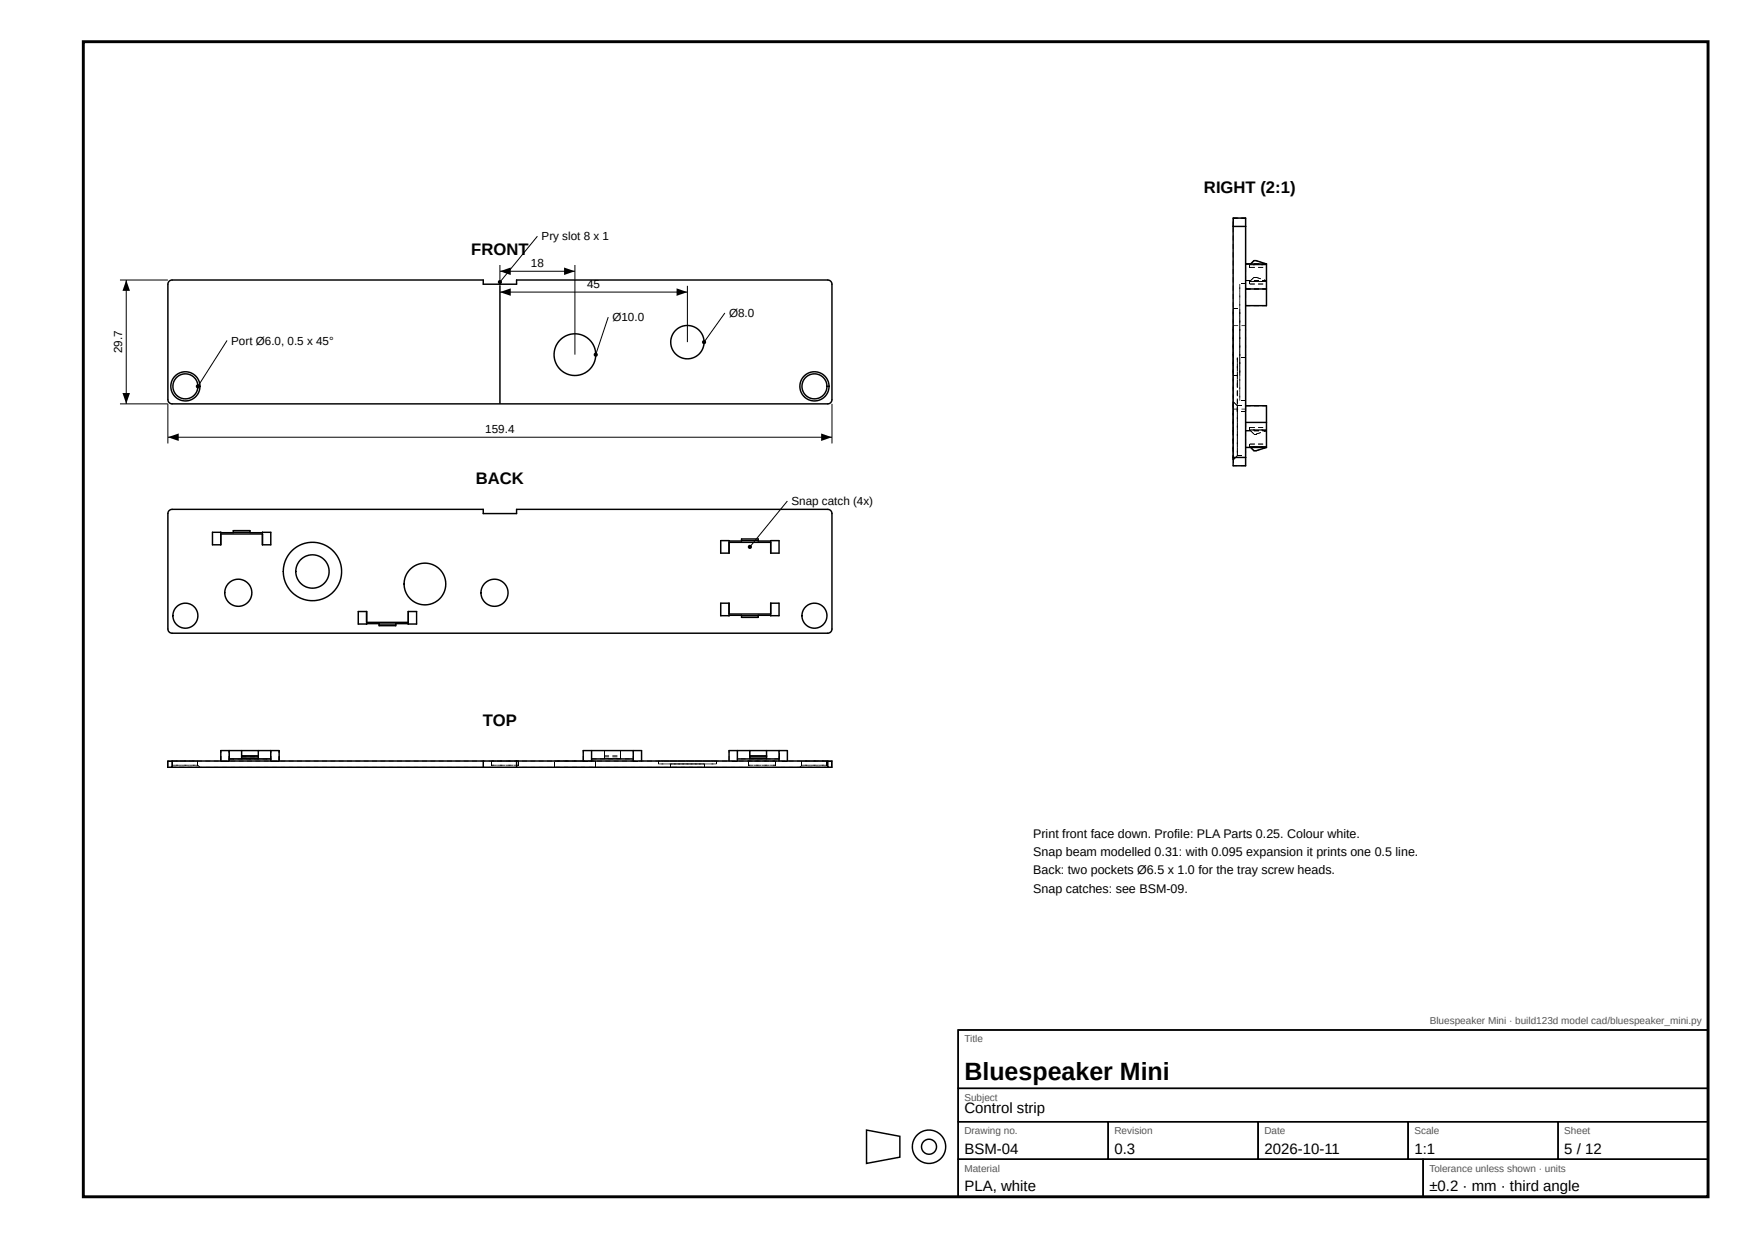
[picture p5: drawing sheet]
<svg xmlns="http://www.w3.org/2000/svg" width="420mm" height="297mm" viewBox="0 0 420 297" stroke-linecap="round" stroke-linejoin="round" font-family="sans-serif">
<path d="M20 10h389.9v277.1h-389.9z" fill="none" stroke="#000" stroke-width=".7" stroke-linecap="butt"/>
<g fill="none" stroke="#000" stroke-width=".35">
<path d="M295.9 54.3v-2h3v2M295.9 54.3v55.4M295.9 54.3h3M298.9 54.3v55.4M40.6 67.5l.7-.3h74.7v1h8v-1h74.9l.6 .5 .1 .5v28l-.5 .6-.5 .1h-157.6l-.6-.5-.1-.5v-27.7zM298.9 63.3h5M298.9 69.3h5M300.1 63.3l.8-.8h.5l2.5 .8M303.9 63.3v10h-5M298.9 97.3h5v10M295.9 109.7v2h3v-2M295.9 109.7h3"/>
<path d="M298.9 107.3h5M298.9 101.3h5M300.1 107.3l.8 .8h.5l2.5-.8M40.6 122.5l.7-.3h74.7v1h8v-1h74.9l.6 .5 .1 .5v28l-.5 .6-.5 .1h-157.6l-.6-.5-.1-.5v-27.7zM51 127.7l5 .1v-.5h4v.5l5-.1v3h-2v-2.6h-10v2.6h-2zM56 127.7h4M173 129.7l5 .1v-.5h4v.5l5-.1v3h-2v-2.6h-10v2.6h-2zM178 129.7h4M86 146.7h2v2.6h10v-2.6h2v3l-5-.1v.5h-4v-.5l-5 .1zM91 149.7h4M173 144.7h2v2.6h10v-2.6h2v3l-5-.1v.5h-4v-.5l-5 .1zM178 147.7h4"/>
<path d="M41.3 182.6h-1v1.5h1M41.3 182.6h157.3M41.3 184.1h157.3M41.3 182.6v1.5M53 182.6v-2.5h14v2.5M55 180.1v2.5M55 182.1h10M58 180.1v1.9h4v-1.9M58 181.3h4M58 181.6h4M65 180.1v2.5M116 182.6v1.5"/>
<path d="M124 182.6v1.5M140 182.6v-2.5h14v2.5M142 180.1v2.5M142 182.1h10M152 180.1v2.5M175 182.6v-2.5h14v2.5M177 180.1v2.5M177 182.1h10M180 181.3h4M180 180.1v1.9h4v-1.9M180 181.6h4M187 180.1v2.5"/>
<path d="M198.6 182.6h1v1.5h-1M198.6 182.6v1.5M229.9 247.1h180v40h-180zM229.9 247.1h180v14h-180zM207.9 271.1l8 1.5v5l-8 1.5zM229.9 261.1h180v8h-180zM229.9 269.1h36v9h-36zM229.9 278.1h111.6v9h-111.6zM265.9 269.1h36v9h-36zM301.9 269.1h36v9h-36zM337.9 269.1h36v9h-36zM341.5 278.1h68.4v9h-68.4z"/>
<path d="M373.9 269.1h36v9h-36z"/>
<circle cx="44.5" cy="92.7" r="3.5"/>
<circle cx="44.5" cy="92.7" r="3"/>
<circle cx="138" cy="85.1" r="5"/>
<circle cx="165" cy="82.1" r="4"/>
<circle cx="195.4" cy="92.7" r="3.5"/>
<circle cx="195.4" cy="92.7" r="3"/>
<circle cx="75" cy="137.1" r="4"/>
<circle cx="75" cy="137.1" r="7"/>
<circle cx="44.5" cy="147.7" r="3"/>
<circle cx="57.2" cy="142.2" r="3.3"/>
<circle cx="102" cy="140.1" r="5"/>
<circle cx="118.7" cy="142.2" r="3.3"/>
<circle cx="195.5" cy="147.7" r="3"/>
<circle cx="222.9" cy="275.1" r="4"/>
<circle cx="222.9" cy="275.1" r="1.8"/>
</g>
<g fill="#000">
<path d="M295.8 52.3h.2v1.2h-.2zM298.8 52.3h.2v1.2h-.2zM30.3 67.2l.9 2.6h-1.8zM120 70.1l2.6-.9v1.8zM120 65.1l2.6-.9v1.8zM135.4 64.2l2.6 .9-2.6 .9zM162.4 69.2l2.6 .9-2.6 .9zM295.9 74h1.2v.2h-1.2zM297.7 68h1.2v.2h-1.2zM299.8 67.5h.2v.6h-.2zM299.8 63.5h.2v.6h-.2zM300 67.3h.2v.2h-.2z"/>
<path d="M300 63.3h.2v.2h-.2zM300.9 66.5l.1 .1-.8 .8-.1-.1zM300.9 62.5l.1 .1-.8 .8-.1-.1zM300.9 66.4h.5v.2h-.5zM300.9 62.4h.5v.2h-.5zM303.8 67.3h.2v.2h-.2zM303.8 68.1h.2v1.2h-.2zM303.8 63.3h.2v.2h-.2zM29.4 94.3h1.8l-.9 2.6zM295.9 90h1.2v.2h-1.2zM296.1 96.4l.9 .9-.1 .1-.9-.8zM296.9 97.3h1.2v.1h-1.2z"/>
<path d="M297.7 85.7h1.2v.2h-1.2zM297.7 98.8h1.2v.1h-1.2zM297.7 96.1h1.2v.1h-1.2zM40.3 104.9l2.6-.9v1.8zM197.1 104l2.5 .9-2.5 .9zM295.8 109.7h.2v1.2h-.2zM296.9 109.3h1.2v.1h-1.2zM296.9 109.3l.1 .1-.9 .9-.1-.2zM298.8 109.7h.2v1.2h-.2zM299.8 102.5h.2v.7h-.2zM299.8 106.5h.2v.7h-.2zM300.2 103.3l.8 .8-.1 .1-.8-.8z"/>
<path d="M300.2 107.3l.8 .8-.1 .1-.8-.8zM300 103.2h.2v.1h-.2zM300 107.2h.2v.1h-.2zM300.9 104.1h.5v.1h-.5zM300.9 108.1h.5v.1h-.5zM303.8 103.2h.2v.1h-.2zM303.8 107.2h.2v.1h-.2zM303.8 101.3h.2v1.2h-.2zM53 180h1.2v.2h-1.2zM65 180h1.2v.2h-1.2zM140 180h1.2v.2h-1.2zM152 180h1.2v.2h-1.2z"/>
<path d="M40.3 182.5h1v.2h-1zM40.3 184h1v.2h-1zM40.2 182.6h.2v1.2h-.2zM41.2 182.6h.2v1.2h-.2zM41.4 182.6h.2v1h-.2zM41.4 183.5l.2 .1-.5 .5-.2-.1zM47.4 182.6h.2v1h-.2zM47.6 183.5l.5 .5-.2 .1-.5-.5zM53 182.5h1.2v.2h-1.2zM54.9 180.9h.2v1.2h-.2zM53.8 182.5h1.2v.2h-1.2zM53.8 180h1.2v.2h-1.2z"/>
<path d="M57.9 180.1h.2v1.2h-.2zM57.9 181.6h.2v.4h-.2zM57.9 181.3h.2v.3h-.2zM61.9 181.6h.2v.4h-.2zM61.9 181.3h.2v.3h-.2zM61.9 180.1h.2v1.2h-.2zM64.9 180.9h.2v1.2h-.2zM65 182.5h1.2v.2h-1.2zM65.8 182.5h1.2v.2h-1.2zM65.8 180h1.2v.2h-1.2zM115.9 182.9h.2v1.2h-.2zM117.9 182.6h.2v1h-.2z"/>
<path d="M123.9 182.9h.2v1.2h-.2zM124.4 182.6h.2v1h-.2zM132.9 182.9h.2v1.2h-.2zM140 182.5h1.2v.2h-1.2zM141.9 180.9h.2v1.2h-.2zM142.9 182.6h.2v1.2h-.2zM144.9 180.1h.2v1.2h-.2zM144.9 181.6h.2v.4h-.2zM144.9 181.3h.2v.3h-.2zM148.9 181.6h.2v.4h-.2zM148.9 181.3h.2v.3h-.2zM148.9 180.1h.2v1.2h-.2z"/>
<path d="M151.9 180.9h.2v1.2h-.2zM152 182.5h1.2v.2h-1.2zM157.9 182.6h.2v.7h-.2zM160.9 183.3h.1v.8h-.1zM168.9 183.3h.1v.8h-.1zM171.9 182.6h.1v.7h-.1zM176.9 180.9h.1v1.2h-.1zM175.8 182.5h1.2v.2h-1.2zM175.8 180h1.2v.2h-1.2zM179.4 182.6h.2v1h-.2zM179.9 180.1h.1v1.2h-.1zM183.9 180.1h.1v1.2h-.1z"/>
<path d="M185.9 182.6h.2v1h-.2zM186.9 180.9h.1v1.2h-.1zM187.8 182.5h1.2v.2h-1.2zM187.8 180h1.2v.2h-1.2zM192.4 182.6h.1v1h-.1zM192.4 183.5l.1 .1-.5 .5-.1-.1zM198.4 182.6h.1v1h-.1zM198.6 182.5h1v.2h-1zM198.6 184h1v.2h-1zM198.6 182.6h.1v1.2h-.1zM198.5 183.5l.5 .5-.1 .1-.5-.5zM199.6 182.6h.1v1.2h-.1z"/>
<path d="M295.8 53.1h.2v1.2h-.2zM295.8 52.3h.2z"/>
<path d="M295.8 53.1h.2v1.2h-.2zM295.8 52.3h.2z"/>
<path d="M295.9 52.2h1.2v.2h-1.2zM297.9 52.2h1v.2h-1z"/>
<path d="M295.9 54.3h1.2v.1h-1.2zM297.9 54.3h1v.1h-1z"/>
<path d="M295.9 54.3h1.2v.1h-1.2zM297.9 54.3h1v.1h-1z"/>
<path d="M295.9 52.2h1.2v.2h-1.2zM297.9 52.2h1v.2h-1z"/>
<path d="M298.8 53.1h.2v1.2h-.2zM298.8 52.3h.2z"/>
<path d="M298.8 53.1h.2v1.2h-.2zM298.8 52.3h.2z"/>
<path d="M297.7 52.2h1.2v.2h-1.2zM295.9 52.2h1v.2h-1z"/>
<path d="M297.7 54.2h1.2v.2h-1.2zM295.9 54.2h1v.2h-1z"/>
<path d="M295.9 78h1.2v.2h-1.2zM297.9 78h1v.2h-1z"/>
<path d="M295.8 78.1h.2v1.2h-.2zM295.8 80.1h.2v1.2h-.2zM295.8 82.1h.2v1.2h-.2zM295.8 84.1h.2v1.2h-.2zM295.8 86.1h.2v1.2h-.2zM295.8 88.1h.2v1.2h-.2zM295.8 90.1h.2v1.2h-.2zM295.8 92.1h.2v1.2h-.2zM295.8 94.1h.2v1.2h-.2zM295.8 96.1h.2v1.2h-.2z"/>
<path d="M295.8 74.1h.2v1.2h-.2zM295.8 76.1h.2v1.2h-.2zM295.8 78.1h.2v1.2h-.2zM295.8 80.1h.2v1.2h-.2zM295.8 82.1h.2v1.2h-.2zM295.8 84.1h.2v1.2h-.2zM295.8 86.1h.2v1.2h-.2zM295.8 88.1h.2v1.2h-.2z"/>
<path d="M297.4 68.1h.2v1.2h-.2zM297.4 70.1h.2v1.2h-.2zM297.4 72.1h.2v1.2h-.2zM297.4 74.1h.2v1.2h-.2zM297.4 76.1h.2v1.2h-.2zM297.4 78.1h.2v1.2h-.2zM297.4 80.1h.2v1.2h-.2zM297.4 82.1h.2v1.2h-.2zM297.4 84.1h.2v1.2h-.2zM297.4 86.1h.2v1.2h-.2zM297.4 88.1h.2v1.2h-.2zM297.4 90.1h.2v1.2h-.2zM297.4 92.1h.2v1.2h-.2zM297.4 94.1h.2v1.2h-.2z"/>
<path d="M297.4 74.1h.2v1.2h-.2zM297.4 76.1h.2v1.2h-.2zM297.4 78.1h.2v1.2h-.2zM297.4 80.1h.2v1.2h-.2z"/>
<path d="M298.8 72.1h.2v1.2h-.2zM298.8 70.1h.2v1.2h-.2zM298.8 68.1h.2v1.2h-.2z"/>
<path d="M298.8 72.1h.2v1.2h-.2zM298.8 70.1h.2v1.2h-.2zM298.8 68.1h.2v1.2h-.2z"/>
<path d="M298.8 72.1h.2v1.2h-.2zM298.8 70.1h.2v1.2h-.2zM298.8 68.1h.2v1.2h-.2z"/>
<path d="M298.8 72.1h.2v1.2h-.2zM298.8 70.1h.2v1.2h-.2zM298.8 68.1h.2v1.2h-.2z"/>
<path d="M298.8 68.1h.2v1.2h-.2zM298.8 66.1h.2v1.2h-.2zM298.8 64.1h.2v1.2h-.2zM298.8 63.3h.2z"/>
<path d="M298.8 68.1h.2v1.2h-.2zM298.8 66.1h.2v1.2h-.2zM298.8 64.1h.2v1.2h-.2zM298.8 63.3h.2z"/>
<path d="M298.8 68.1h.2v1.2h-.2zM298.8 66.1h.2v1.2h-.2zM298.8 64.1h.2v1.2h-.2zM298.8 63.3h.2z"/>
<path d="M298.8 68.1h.2v1.2h-.2zM298.8 66.1h.2v1.2h-.2zM298.8 64.1h.2v1.2h-.2zM298.8 63.3h.2z"/>
<path d="M298.9 67.2h1.2v.2h-1.2zM300.9 67.2h1.2v.2h-1.2zM302.9 67.2h1v.2h-1z"/>
<path d="M298.9 67.2h1.2v.2h-1.2zM300.9 67.2h1.2v.2h-1.2zM302.9 67.2h1v.2h-1z"/>
<path d="M298.9 73.2h1.2v.2h-1.2zM300.9 73.2h1.2v.2h-1.2zM302.9 73.2h1v.2h-1z"/>
<path d="M298.9 73.2h1.2v.2h-1.2zM300.9 73.2h1.2v.2h-1.2zM302.9 73.2h1v.2h-1z"/>
<path d="M298.9 67.2h1.2v.2h-1.2zM300.9 67.2h1.2v.2h-1.2zM302.9 67.2h1v.2h-1z"/>
<path d="M298.9 67.2h1.2v.2h-1.2zM300.9 67.2h1.2v.2h-1.2zM302.9 67.2h1v.2h-1z"/>
<path d="M298.9 73.2h1.2v.2h-1.2zM300.9 73.2h1.2v.2h-1.2zM302.9 73.2h1v.2h-1z"/>
<path d="M298.9 63.2h1.2v.2h-1.2zM300.9 63.2h1.2v.2h-1.2zM302.9 63.2h1v.2h-1z"/>
<path d="M298.9 63.2h1.2v.2h-1.2zM300.9 63.2h1.2v.2h-1.2zM302.9 63.2h1v.2h-1z"/>
<path d="M298.9 69.2h1.2v.2h-1.2zM300.9 69.2h1.2v.2h-1.2zM302.9 69.2h1v.2h-1z"/>
<path d="M298.9 69.2h1.2v.2h-1.2zM300.9 69.2h1.2v.2h-1.2zM302.9 69.2h1v.2h-1z"/>
<path d="M298.9 63.2h1.2v.2h-1.2zM300.9 63.2h1.2v.2h-1.2zM302.9 63.2h1v.2h-1z"/>
<path d="M298.9 69.2h1.2v.2h-1.2zM300.9 69.2h1.2v.2h-1.2zM302.9 69.2h1v.2h-1z"/>
<path d="M298.8 78.1h.2v1.2h-.2zM298.8 80.1h.2v1.2h-.2zM298.8 82.1h.2v1.2h-.2zM298.8 84.1h.2v1.2h-.2zM298.8 86.1h.2v1.2h-.2zM298.8 88.1h.2v1.2h-.2zM298.8 90.1h.2v1.2h-.2zM298.8 92.1h.2v1.2h-.2zM298.8 94.1h.2v1.2h-.2zM298.8 96.1h.2v1.2h-.2z"/>
<path d="M298.8 68.1h.2v1.2h-.2zM298.8 70.1h.2v1.2h-.2zM298.8 72.1h.2v1.2h-.2zM298.8 74.1h.2v1.2h-.2zM298.8 76.1h.2v1.2h-.2zM298.8 78.1h.2v1.2h-.2zM298.8 80.1h.2v1.2h-.2zM298.8 82.1h.2v1.2h-.2zM298.8 84.1h.2v1.2h-.2zM298.8 86.1h.2v1.2h-.2zM298.8 88.1h.2v1.2h-.2zM298.8 90.1h.2v1.2h-.2zM298.8 92.1h.2v1.2h-.2zM298.8 94.1h.2v1.2h-.2z"/>
<path d="M299.9 67.4h1.2v.2h-1.2zM301.9 67.4h1.2v.2h-1.2z"/>
<path d="M299.9 68h1.2v.2h-1.2zM301.9 68h1.2v.2h-1.2z"/>
<path d="M299.9 67.4h1.2v.2h-1.2zM301.9 67.4h1.2v.2h-1.2z"/>
<path d="M299.9 68h1.2v.2h-1.2zM301.9 68h1.2v.2h-1.2z"/>
<path d="M299.9 63.4h1.2v.2h-1.2zM301.9 63.4h1.2v.2h-1.2z"/>
<path d="M299.9 64h1.2v.2h-1.2zM301.9 64h1.2v.2h-1.2z"/>
<path d="M299.9 63.4h1.2v.2h-1.2zM301.9 63.4h1.2v.2h-1.2z"/>
<path d="M299.9 64h1.2v.2h-1.2zM301.9 64h1.2v.2h-1.2z"/>
<path d="M301.5 66.4l1.1 .4-.1 .2-1.1-.4zM303.4 67.1l.6 .1-.1 .2-.6-.2z"/>
<path d="M301.5 66.4l1.1 .4-.1 .2-1.1-.4zM303.4 67.1l.6 .1-.1 .2-.6-.2z"/>
<path d="M301.5 62.4l1.1 .4-.1 .2-1.1-.4zM303.4 63.1l.6 .1-.1 .2-.6-.2z"/>
<path d="M303.8 72.1h.2v1.2h-.2zM303.8 70.1h.2v1.2h-.2zM303.8 68.1h.2v1.2h-.2z"/>
<path d="M303.8 72.1h.2v1.2h-.2zM303.8 70.1h.2v1.2h-.2zM303.8 68.1h.2v1.2h-.2z"/>
<path d="M303.8 72.1h.2v1.2h-.2zM303.8 70.1h.2v1.2h-.2zM303.8 68.1h.2v1.2h-.2z"/>
<path d="M303.8 68.1h.2v1.2h-.2zM303.8 66.1h.2v1.2h-.2zM303.8 64.1h.2v1.2h-.2zM303.8 63.3h.2z"/>
<path d="M303.8 68.1h.2v1.2h-.2zM303.8 66.1h.2v1.2h-.2zM303.8 64.1h.2v1.2h-.2z"/>
<path d="M303.8 68.1h.2v1.2h-.2zM303.8 66.1h.2v1.2h-.2zM303.8 64.1h.2v1.2h-.2z"/>
<path d="M302.7 67.4h1.2v.2h-1.2zM300.7 67.4h1.2v.2h-1.2z"/>
<path d="M302.7 67.4h1.2v.2h-1.2zM300.7 67.4h1.2v.2h-1.2z"/>
<path d="M302.7 63.4h1.2v.2h-1.2zM300.7 63.4h1.2v.2h-1.2z"/>
<path d="M302.7 63.4h1.2v.2h-1.2zM300.7 63.4h1.2v.2h-1.2z"/>
<path d="M295.8 86.9h.2v1.2h-.2zM295.8 84.9h.2v1.2h-.2zM295.8 82.9h.2v1.2h-.2zM295.8 80.9h.2v1.2h-.2zM295.8 78.9h.2v1.2h-.2z"/>
<path d="M295.8 96.9h.2v1.2h-.2zM295.8 94.9h.2v1.2h-.2zM295.8 92.9h.2v1.2h-.2zM295.8 90.9h.2v1.2h-.2zM295.8 88.9h.2v1.2h-.2z"/>
<path d="M295.8 80.9h.2v1.2h-.2zM295.8 78.9h.2v1.2h-.2zM295.8 76.9h.2v1.2h-.2zM295.8 74.9h.2v1.2h-.2z"/>
<path d="M295.8 88.9h.2v1.2h-.2zM295.8 86.9h.2v1.2h-.2zM295.8 84.9h.2v1.2h-.2zM295.8 82.9h.2v1.2h-.2z"/>
<path d="M295.9 98.1h1.2v.1h-1.2zM297.9 98.1h1v.1h-1z"/>
<path d="M295.8 96.3h.2v1.2h-.2zM295.8 98.3h.2v1.2h-.2zM295.8 100.3h.2v1.2h-.2zM295.8 102.3h.2v1h-.2z"/>
<path d="M295.8 96.3h.2v1.2h-.2zM295.8 98.3h.2v1.2h-.2zM295.8 100.3h.2v1.2h-.2zM295.8 102.3h.2v1h-.2z"/>
<path d="M296.8 91.1h.2v1.2h-.2zM296.8 89.1h.2v1.2h-.2zM296.8 87.1h.2v1.2h-.2zM296.8 85.8h.2v.5h-.2z"/>
<path d="M296.8 97.6h.2v1.2h-.2zM296.8 95.6h.2v1.2h-.2zM296.8 93.6h.2v1.2h-.2zM296.8 92.3h.2v.5h-.2z"/>
<path d="M296.8 91.1h.2v1.2h-.2zM296.8 89.1h.2v1.2h-.2zM296.8 87.1h.2v1.2h-.2zM296.8 85.8h.2v.5h-.2z"/>
<path d="M296.8 97.6h.2v1.2h-.2zM296.8 95.6h.2v1.2h-.2zM296.8 93.6h.2v1.2h-.2zM296.8 92.3h.2v.5h-.2z"/>
<path d="M296.8 97.3h.2v1.2h-.2zM296.8 99.3h.2v1.2h-.2zM296.8 101.3h.2v1.2h-.2z"/>
<path d="M296.8 97.3h.2v1.2h-.2zM296.8 99.3h.2v1.2h-.2zM296.8 101.3h.2v1.2h-.2z"/>
<path d="M296.8 85.8h.2v1.2h-.2zM296.8 87.8h.2v1.2h-.2zM296.8 89.8h.2v1.2h-.2zM296.8 91.8h.2v1.2h-.2zM296.8 93.8h.2v1.2h-.2zM296.8 95.8h.2v1.2h-.2zM296.8 97.8h.2v1h-.2z"/>
<path d="M296.8 85.8h.2v1.2h-.2zM296.8 87.8h.2v1.2h-.2zM296.8 89.8h.2v1.2h-.2zM296.8 91.8h.2v1.2h-.2zM296.8 93.8h.2v1.2h-.2zM296.8 95.8h.2v1.2h-.2zM296.8 97.8h.2v1h-.2z"/>
<path d="M297.4 80.9h.2v1.2h-.2zM297.4 78.9h.2v1.2h-.2zM297.4 76.9h.2v1.2h-.2zM297.4 74.9h.2v1.2h-.2zM297.4 72.9h.2v1.2h-.2zM297.4 70.9h.2v1.2h-.2zM297.4 68.9h.2v1.2h-.2z"/>
<path d="M297.4 94.9h.2v1.2h-.2zM297.4 92.9h.2v1.2h-.2zM297.4 90.9h.2v1.2h-.2zM297.4 88.9h.2v1.2h-.2zM297.4 86.9h.2v1.2h-.2zM297.4 84.9h.2v1.2h-.2zM297.4 82.9h.2v1.2h-.2z"/>
<path d="M297.4 88.9h.2v1.2h-.2zM297.4 86.9h.2v1.2h-.2zM297.4 84.9h.2v1.2h-.2zM297.4 82.9h.2v1.2h-.2zM297.4 80.9h.2v1.2h-.2zM297.4 78.9h.2v1.2h-.2zM297.4 76.9h.2v1.2h-.2zM297.4 74.9h.2v1.2h-.2z"/>
<path d="M297.4 82.1h.2v1.2h-.2zM297.4 84.1h.2v1.2h-.2zM297.4 86.1h.2v1.2h-.2zM297.4 88.1h.2v1.2h-.2z"/>
<path d="M298.8 91.1h.2v1.2h-.2zM298.8 89.1h.2v1.2h-.2zM298.8 87.1h.2v1.2h-.2zM298.8 85.8h.2v.5h-.2z"/>
<path d="M298.8 97.6h.2v1.2h-.2zM298.8 95.6h.2v1.2h-.2zM298.8 93.6h.2v1.2h-.2zM298.8 92.3h.2v.5h-.2z"/>
<path d="M298.8 86.9h.2v1.2h-.2zM298.8 84.9h.2v1.2h-.2zM298.8 82.9h.2v1.2h-.2zM298.8 80.9h.2v1.2h-.2zM298.8 78.9h.2v1.2h-.2z"/>
<path d="M298.8 96.9h.2v1.2h-.2zM298.8 94.9h.2v1.2h-.2zM298.8 92.9h.2v1.2h-.2zM298.8 90.9h.2v1.2h-.2zM298.8 88.9h.2v1.2h-.2z"/>
<path d="M298.8 91.1h.2v1.2h-.2zM298.8 89.1h.2v1.2h-.2zM298.8 87.1h.2v1.2h-.2zM298.8 85.8h.2v.5h-.2z"/>
<path d="M298.8 97.6h.2v1.2h-.2zM298.8 95.6h.2v1.2h-.2zM298.8 93.6h.2v1.2h-.2zM298.8 92.3h.2v.5h-.2z"/>
<path d="M298.8 80.9h.2v1.2h-.2zM298.8 78.9h.2v1.2h-.2zM298.8 76.9h.2v1.2h-.2zM298.8 74.9h.2v1.2h-.2zM298.8 72.9h.2v1.2h-.2zM298.8 70.9h.2v1.2h-.2zM298.8 68.9h.2v1.2h-.2z"/>
<path d="M298.8 94.9h.2v1.2h-.2zM298.8 92.9h.2v1.2h-.2zM298.8 90.9h.2v1.2h-.2zM298.8 88.9h.2v1.2h-.2zM298.8 86.9h.2v1.2h-.2zM298.8 84.9h.2v1.2h-.2zM298.8 82.9h.2v1.2h-.2z"/>
<path d="M298.9 97.3h1.2v.1h-1.2zM300.9 97.3h1.2v.1h-1.2zM302.9 97.3h1v.1h-1z"/>
<path d="M298.9 97.3h1.2v.1h-1.2zM300.9 97.3h1.2v.1h-1.2zM302.9 97.3h1v.1h-1z"/>
<path d="M298.9 97.3h1.2v.1h-1.2zM300.9 97.3h1.2v.1h-1.2zM302.9 97.3h1v.1h-1z"/>
<path d="M298.8 97.3h.2v1.2h-.2zM298.8 99.3h.2v1.2h-.2zM298.8 101.3h.2v1.2h-.2z"/>
<path d="M298.8 97.3h.2v1.2h-.2zM298.8 99.3h.2v1.2h-.2zM298.8 101.3h.2v1.2h-.2z"/>
<path d="M298.8 97.3h.2v1.2h-.2zM298.8 99.3h.2v1.2h-.2zM298.8 101.3h.2v1.2h-.2z"/>
<path d="M298.8 97.3h.2v1.2h-.2zM298.8 99.3h.2v1.2h-.2zM298.8 101.3h.2v1.2h-.2z"/>
<path d="M298.8 97.3h.2v1.2h-.2zM298.8 99.3h.2v1.2h-.2zM298.8 101.3h.2v1.2h-.2z"/>
<path d="M298.8 97.3h.2v1.2h-.2zM298.8 99.3h.2v1.2h-.2zM298.8 101.3h.2v1.2h-.2z"/>
<path d="M298.8 85.8h.2v1.2h-.2zM298.8 87.8h.2v1.2h-.2zM298.8 89.8h.2v1.2h-.2zM298.8 91.8h.2v1.2h-.2zM298.8 93.8h.2v1.2h-.2zM298.8 95.8h.2v1.2h-.2zM298.8 97.8h.2v1h-.2z"/>
<path d="M298.8 85.8h.2v1.2h-.2zM298.8 87.8h.2v1.2h-.2zM298.8 89.8h.2v1.2h-.2zM298.8 91.8h.2v1.2h-.2zM298.8 93.8h.2v1.2h-.2zM298.8 95.8h.2v1.2h-.2zM298.8 97.8h.2v1h-.2z"/>
<path d="M303.8 97.3h.2v1.2h-.2zM303.8 99.3h.2v1.2h-.2zM303.8 101.3h.2v1.2h-.2z"/>
<path d="M303.8 97.3h.2v1.2h-.2zM303.8 99.3h.2v1.2h-.2zM303.8 101.3h.2v1.2h-.2z"/>
<path d="M303.8 97.3h.2v1.2h-.2zM303.8 99.3h.2v1.2h-.2zM303.8 101.3h.2v1.2h-.2z"/>
<path d="M295.8 108.5h.2v1.2h-.2zM295.8 106.5h.2v1.2h-.2zM295.8 104.5h.2v1.2h-.2zM295.8 102.5h.2v1.2h-.2zM295.8 100.5h.2v1.2h-.2zM295.8 98.5h.2v1.2h-.2zM295.8 96.5h.2v1.2h-.2zM295.8 94.5h.2v1.2h-.2zM295.8 92.5h.2v1.2h-.2zM295.8 90.5h.2v1.2h-.2zM295.8 88.5h.2v1.2h-.2zM295.8 86.5h.2v1.2h-.2zM295.8 84.5h.2v1.2h-.2zM295.8 82.5h.2v1.2h-.2zM295.8 80.5h.2v1.2h-.2zM295.8 78.5h.2v1.2h-.2zM295.8 76.5h.2v1.2h-.2zM295.8 74.5h.2v1.2h-.2zM295.8 72.5h.2v1.2h-.2zM295.8 70.5h.2v1.2h-.2zM295.8 68.5h.2v1.2h-.2zM295.8 66.5h.2v1.2h-.2zM295.8 64.5h.2v1.2h-.2zM295.8 62.5h.2v1.2h-.2zM295.8 60.5h.2v1.2h-.2zM295.8 58.5h.2v1.2h-.2zM295.8 56.5h.2v1.2h-.2zM295.8 54.5h.2v1.2h-.2z"/>
<path d="M295.8 109.1h.2v1.2h-.2zM295.8 107.1h.2v1.2h-.2zM295.8 105.1h.2v1.2h-.2zM295.8 103.1h.2v1.2h-.2zM295.8 101.1h.2v1.2h-.2zM295.8 99.1h.2v1.2h-.2zM295.8 97.1h.2v1.2h-.2z"/>
<path d="M295.8 109.1h.2v1.2h-.2zM295.8 107.1h.2v1.2h-.2zM295.8 105.1h.2v1.2h-.2zM295.8 103.1h.2v1.2h-.2zM295.8 101.1h.2v1.2h-.2zM295.8 99.1h.2v1.2h-.2zM295.8 97.1h.2v1.2h-.2z"/>
<path d="M295.8 103.3h.2v1.2h-.2zM295.8 105.3h.2v1.2h-.2zM295.8 107.3h.2v1.2h-.2zM295.8 109.3h.2v1h-.2z"/>
<path d="M295.8 103.3h.2v1.2h-.2zM295.8 105.3h.2v1.2h-.2zM295.8 107.3h.2v1.2h-.2zM295.8 109.3h.2v1h-.2z"/>
<path d="M296.8 108.1h.2v1.2h-.2zM296.8 106.1h.2v1.2h-.2zM296.8 104.1h.2v1.2h-.2zM296.8 102.1h.2v1.2h-.2zM296.8 100.1h.2v1.2h-.2zM296.8 98.1h.2v1.2h-.2z"/>
<path d="M296.8 108.1h.2v1.2h-.2zM296.8 106.1h.2v1.2h-.2zM296.8 104.1h.2v1.2h-.2zM296.8 102.1h.2v1.2h-.2zM296.8 100.1h.2v1.2h-.2zM296.8 98.1h.2v1.2h-.2z"/>
<path d="M296.8 103.3h.2v1.2h-.2zM296.8 105.3h.2v1.2h-.2zM296.8 107.3h.2v1.2h-.2z"/>
<path d="M296.8 103.3h.2v1.2h-.2zM296.8 105.3h.2v1.2h-.2zM296.8 107.3h.2v1.2h-.2z"/>
<path d="M298.8 108.5h.2v1.2h-.2zM298.8 106.5h.2v1.2h-.2zM298.8 104.5h.2v1.2h-.2zM298.8 102.5h.2v1.2h-.2zM298.8 100.5h.2v1.2h-.2zM298.8 98.5h.2v1.2h-.2zM298.8 96.5h.2v1.2h-.2zM298.8 94.5h.2v1.2h-.2zM298.8 92.5h.2v1.2h-.2zM298.8 90.5h.2v1.2h-.2zM298.8 88.5h.2v1.2h-.2zM298.8 86.5h.2v1.2h-.2zM298.8 84.5h.2v1.2h-.2zM298.8 82.5h.2v1.2h-.2zM298.8 80.5h.2v1.2h-.2zM298.8 78.5h.2v1.2h-.2zM298.8 76.5h.2v1.2h-.2zM298.8 74.5h.2v1.2h-.2zM298.8 72.5h.2v1.2h-.2zM298.8 70.5h.2v1.2h-.2zM298.8 68.5h.2v1.2h-.2zM298.8 66.5h.2v1.2h-.2zM298.8 64.5h.2v1.2h-.2zM298.8 62.5h.2v1.2h-.2zM298.8 60.5h.2v1.2h-.2zM298.8 58.5h.2v1.2h-.2zM298.8 56.5h.2v1.2h-.2zM298.8 54.5h.2v1.2h-.2z"/>
<path d="M298.8 108.1h.2v1.2h-.2zM298.8 106.1h.2v1.2h-.2zM298.8 104.1h.2v1.2h-.2zM298.8 102.1h.2v1.2h-.2zM298.8 100.1h.2v1.2h-.2zM298.8 98.1h.2v1.2h-.2z"/>
<path d="M298.8 108.1h.2v1.2h-.2zM298.8 106.1h.2v1.2h-.2zM298.8 104.1h.2v1.2h-.2zM298.8 102.1h.2v1.2h-.2zM298.8 100.1h.2v1.2h-.2zM298.8 98.1h.2v1.2h-.2z"/>
<path d="M297.7 111.7h1.2v.1h-1.2zM295.9 111.7h1v.1h-1z"/>
<path d="M298.9 103.3h1.2v.1h-1.2zM300.9 103.3h1.2v.1h-1.2zM302.9 103.3h1v.1h-1z"/>
<path d="M298.9 103.3h1.2v.1h-1.2zM300.9 103.3h1.2v.1h-1.2zM302.9 103.3h1v.1h-1z"/>
<path d="M298.9 103.3h1.2v.1h-1.2zM300.9 103.3h1.2v.1h-1.2zM302.9 103.3h1v.1h-1z"/>
<path d="M298.9 103.3h1.2v.1h-1.2zM300.9 103.3h1.2v.1h-1.2zM302.9 103.3h1v.1h-1z"/>
<path d="M298.9 107.3h1.2v.1h-1.2zM300.9 107.3h1.2v.1h-1.2zM302.9 107.3h1v.1h-1z"/>
<path d="M298.9 107.3h1.2v.1h-1.2zM300.9 107.3h1.2v.1h-1.2zM302.9 107.3h1v.1h-1z"/>
<path d="M298.9 101.3h1.2v.1h-1.2zM300.9 101.3h1.2v.1h-1.2zM302.9 101.3h1v.1h-1z"/>
<path d="M298.9 101.3h1.2v.1h-1.2zM300.9 101.3h1.2v.1h-1.2zM302.9 101.3h1v.1h-1z"/>
<path d="M298.9 107.3h1.2v.1h-1.2zM300.9 107.3h1.2v.1h-1.2zM302.9 107.3h1v.1h-1z"/>
<path d="M298.9 101.3h1.2v.1h-1.2zM300.9 101.3h1.2v.1h-1.2zM302.9 101.3h1v.1h-1z"/>
<path d="M297.7 109.7h1.2v.1h-1.2zM295.9 109.7h1v.1h-1z"/>
<path d="M298.8 103.3h.2v1.2h-.2zM298.8 105.3h.2v1.2h-.2zM298.8 107.3h.2v1.2h-.2z"/>
<path d="M298.8 101.3h.2v1.2h-.2zM298.8 103.3h.2v1.2h-.2zM298.8 105.3h.2v1.2h-.2z"/>
<path d="M298.8 101.3h.2v1.2h-.2zM298.8 103.3h.2v1.2h-.2zM298.8 105.3h.2v1.2h-.2z"/>
<path d="M298.8 101.3h.2v1.2h-.2zM298.8 103.3h.2v1.2h-.2zM298.8 105.3h.2v1.2h-.2z"/>
<path d="M298.8 101.3h.2v1.2h-.2zM298.8 103.3h.2v1.2h-.2zM298.8 105.3h.2v1.2h-.2z"/>
<path d="M298.8 103.3h.2v1.2h-.2zM298.8 105.3h.2v1.2h-.2zM298.8 107.3h.2v1.2h-.2z"/>
<path d="M299.9 103.1h1.2v.1h-1.2zM301.9 103.1h1.2v.1h-1.2z"/>
<path d="M299.9 102.4h1.2v.2h-1.2zM301.9 102.4h1.2v.2h-1.2z"/>
<path d="M299.9 103.1h1.2v.1h-1.2zM301.9 103.1h1.2v.1h-1.2z"/>
<path d="M299.9 102.4h1.2v.2h-1.2zM301.9 102.4h1.2v.2h-1.2z"/>
<path d="M299.9 107.1h1.2v.1h-1.2zM301.9 107.1h1.2v.1h-1.2z"/>
<path d="M299.9 106.4h1.2v.2h-1.2zM301.9 106.4h1.2v.2h-1.2z"/>
<path d="M299.9 107.1h1.2v.1h-1.2zM301.9 107.1h1.2v.1h-1.2z"/>
<path d="M299.9 106.4h1.2v.2h-1.2zM301.9 106.4h1.2v.2h-1.2z"/>
<path d="M301.4 104.1l1.1-.4 .1 .2-1.1 .3zM303.3 103.4l.6-.1 .1 .1-.6 .2z"/>
<path d="M301.4 104.1l1.1-.4 .1 .2-1.1 .3zM303.3 103.4l.6-.1 .1 .1-.6 .2z"/>
<path d="M301.4 108.1l1.1-.4 .1 .2-1.1 .3zM303.3 107.5l.6-.2 .1 .1-.6 .2z"/>
<path d="M302.7 103.1h1.2v.1h-1.2zM300.7 103.1h1.2v.1h-1.2z"/>
<path d="M302.7 103.1h1.2v.1h-1.2zM300.7 103.1h1.2v.1h-1.2z"/>
<path d="M302.7 107.1h1.2v.1h-1.2zM300.7 107.1h1.2v.1h-1.2z"/>
<path d="M302.7 107.1h1.2v.1h-1.2zM300.7 107.1h1.2v.1h-1.2z"/>
<path d="M303.8 101.3h.2v1.2h-.2zM303.8 103.3h.2v1.2h-.2zM303.8 105.3h.2v1.2h-.2z"/>
<path d="M303.8 101.3h.2v1.2h-.2zM303.8 103.3h.2v1.2h-.2zM303.8 105.3h.2v1.2h-.2z"/>
<path d="M303.8 101.3h.2v1.2h-.2zM303.8 103.3h.2v1.2h-.2zM303.8 105.3h.2v1.2h-.2z"/>
<path d="M55 180h1.2v.2h-1.2zM57 180h1.2v.2h-1.2zM59 180h1.2v.2h-1.2zM61 180h1.2v.2h-1.2zM63 180h1.2v.2h-1.2z"/>
<path d="M55 180h1.2v.2h-1.2zM57 180h1v.2h-1z"/>
<path d="M62 180h1.2v.2h-1.2zM64 180h1v.2h-1z"/>
<path d="M142 180h1.2v.2h-1.2zM144 180h1v.2h-1z"/>
<path d="M149 180h1.2v.2h-1.2zM151 180h1v.2h-1z"/>
<path d="M41 184h1.2v.2h-1.2zM43 184h1.2v.2h-1.2zM45 184h1.2v.2h-1.2zM47 184h1v.2h-1z"/>
<path d="M41.3 182.5h1.2v.2h-1.2zM43.3 182.5h1.2v.2h-1.2zM45.3 182.5h1.2v.2h-1.2zM47.3 182.5h1.2v.2h-1.2zM49.3 182.5h1.2v.2h-1.2zM51.3 182.5h1.2v.2h-1.2zM53.3 182.5h1.2v.2h-1.2zM55.3 182.5h1.2v.2h-1.2zM57.3 182.5h1.2v.2h-1.2zM59.3 182.5h1.2v.2h-1.2zM61.3 182.5h1.2v.2h-1.2zM63.3 182.5h1.2v.2h-1.2zM65.3 182.5h1.2v.2h-1.2zM67.3 182.5h1.2v.2h-1.2zM69.3 182.5h1.2v.2h-1.2zM71.3 182.5h1.2v.2h-1.2zM73.3 182.5h1.2v.2h-1.2zM75.3 182.5h1.2v.2h-1.2zM77.3 182.5h1.2v.2h-1.2zM79.3 182.5h1.2v.2h-1.2zM81.3 182.5h1.2v.2h-1.2zM83.3 182.5h1.2v.2h-1.2zM85.3 182.5h1.2v.2h-1.2zM87.3 182.5h1.2v.2h-1.2zM89.3 182.5h1.2v.2h-1.2zM91.3 182.5h1.2v.2h-1.2zM93.3 182.5h1.2v.2h-1.2zM95.3 182.5h1.2v.2h-1.2zM97.3 182.5h1.2v.2h-1.2zM99.3 182.5h1.2v.2h-1.2zM101.3 182.5h1.2v.2h-1.2zM103.3 182.5h1.2v.2h-1.2zM105.3 182.5h1.2v.2h-1.2zM107.3 182.5h1.2v.2h-1.2zM109.3 182.5h1.2v.2h-1.2zM111.3 182.5h1.2v.2h-1.2zM113.3 182.5h1.2v.2h-1.2zM115.3 182.5h1.2v.2h-1.2zM117.3 182.5h1.2v.2h-1.2zM119.3 182.5h1.2v.2h-1.2zM121.3 182.5h1.2v.2h-1.2zM123.3 182.5h1.2v.2h-1.2zM125.3 182.5h1.2v.2h-1.2zM127.3 182.5h1.2v.2h-1.2zM129.3 182.5h1.2v.2h-1.2zM131.3 182.5h1.2v.2h-1.2zM133.3 182.5h1.2v.2h-1.2zM135.3 182.5h1.2v.2h-1.2zM137.3 182.5h1.2v.2h-1.2zM139.3 182.5h1.2v.2h-1.2zM141.3 182.5h1.2v.2h-1.2zM143.3 182.5h1.2v.2h-1.2zM145.3 182.5h1.2v.2h-1.2zM147.3 182.5h1.2v.2h-1.2zM149.3 182.5h1.2v.2h-1.2zM151.3 182.5h1.2v.2h-1.2zM153.3 182.5h1.2v.2h-1.2zM155.3 182.5h1.2v.2h-1.2zM157.3 182.5h1.2v.2h-1.2zM159.3 182.5h1.2v.2h-1.2zM161.3 182.5h1.2v.2h-1.2zM163.3 182.5h1.2v.2h-1.2zM165.3 182.5h1.2v.2h-1.2zM167.3 182.5h1.2v.2h-1.2zM169.3 182.5h1.2v.2h-1.2zM171.3 182.5h1.2v.2h-1.2zM173.3 182.5h1.2v.2h-1.2zM175.3 182.5h1.2v.2h-1.2zM177.3 182.5h1.2v.2h-1.2zM179.3 182.5h1.2v.2h-1.2zM181.3 182.5h1.2v.2h-1.2zM183.3 182.5h1.2v.2h-1.2zM185.3 182.5h1.2v.2h-1.2zM187.3 182.5h1.2v.2h-1.2zM189.3 182.5h1.2v.2h-1.2zM191.3 182.5h1.2v.2h-1.2zM193.3 182.5h1.2v.2h-1.2zM195.3 182.5h1.2v.2h-1.2zM197.3 182.5h1.1v.2h-1.1z"/>
<path d="M41.3 184h1.2v.2h-1.2zM43.3 184h1.2v.2h-1.2zM45.3 184h1.2v.2h-1.2zM47.3 184h1.2v.2h-1.2zM49.3 184h1.2v.2h-1.2zM51.3 184h1.2v.2h-1.2zM53.3 184h1.2v.2h-1.2zM55.3 184h1.2v.2h-1.2zM57.3 184h1.2v.2h-1.2zM59.3 184h1.2v.2h-1.2zM61.3 184h1.2v.2h-1.2zM63.3 184h1.2v.2h-1.2zM65.3 184h1.2v.2h-1.2zM67.3 184h1.2v.2h-1.2zM69.3 184h1.2v.2h-1.2zM71.3 184h1.2v.2h-1.2zM73.3 184h1.2v.2h-1.2zM75.3 184h1.2v.2h-1.2zM77.3 184h1.2v.2h-1.2zM79.3 184h1.2v.2h-1.2zM81.3 184h1.2v.2h-1.2zM83.3 184h1.2v.2h-1.2zM85.3 184h1.2v.2h-1.2zM87.3 184h1.2v.2h-1.2zM89.3 184h1.2v.2h-1.2zM91.3 184h1.2v.2h-1.2zM93.3 184h1.2v.2h-1.2zM95.3 184h1.2v.2h-1.2zM97.3 184h1.2v.2h-1.2zM99.3 184h1.2v.2h-1.2zM101.3 184h1.2v.2h-1.2zM103.3 184h1.2v.2h-1.2zM105.3 184h1.2v.2h-1.2zM107.3 184h1.2v.2h-1.2zM109.3 184h1.2v.2h-1.2zM111.3 184h1.2v.2h-1.2zM113.3 184h1.2v.2h-1.2zM115.3 184h1.2v.2h-1.2zM117.3 184h1.2v.2h-1.2zM119.3 184h1.2v.2h-1.2zM121.3 184h1.2v.2h-1.2zM123.3 184h1.2v.2h-1.2zM125.3 184h1.2v.2h-1.2zM127.3 184h1.2v.2h-1.2zM129.3 184h1.2v.2h-1.2zM131.3 184h1.2v.2h-1.2zM133.3 184h1.2v.2h-1.2zM135.3 184h1.2v.2h-1.2zM137.3 184h1.2v.2h-1.2zM139.3 184h1.2v.2h-1.2zM141.3 184h1.2v.2h-1.2zM143.3 184h1.2v.2h-1.2zM145.3 184h1.2v.2h-1.2zM147.3 184h1.2v.2h-1.2zM149.3 184h1.2v.2h-1.2zM151.3 184h1.2v.2h-1.2zM153.3 184h1.2v.2h-1.2zM155.3 184h1.2v.2h-1.2zM157.3 184h1.2v.2h-1.2zM159.3 184h1.2v.2h-1.2zM161.3 184h1.2v.2h-1.2zM163.3 184h1.2v.2h-1.2zM165.3 184h1.2v.2h-1.2zM167.3 184h1.2v.2h-1.2zM169.3 184h1.2v.2h-1.2zM171.3 184h1.2v.2h-1.2zM173.3 184h1.2v.2h-1.2zM175.3 184h1.2v.2h-1.2zM177.3 184h1.2v.2h-1.2zM179.3 184h1.2v.2h-1.2zM181.3 184h1.2v.2h-1.2zM183.3 184h1.2v.2h-1.2zM185.3 184h1.2v.2h-1.2zM187.3 184h1.2v.2h-1.2zM189.3 184h1.2v.2h-1.2zM191.3 184h1.2v.2h-1.2zM193.3 184h1.2v.2h-1.2zM195.3 184h1.2v.2h-1.2zM197.3 184h1.1v.2h-1.1z"/>
<path d="M41.5 182.5h1.2v.2h-1.2zM43.5 182.5h1.2v.2h-1.2zM45.5 182.5h1.2v.2h-1.2z"/>
<path d="M41.5 183.5h1.2v.2h-1.2zM43.5 183.5h1.2v.2h-1.2zM45.5 183.5h1.2v.2h-1.2z"/>
<path d="M46.3 182.5h1.2v.2h-1.2zM44.3 182.5h1.2v.2h-1.2zM42.3 182.5h1.2v.2h-1.2z"/>
<path d="M46.3 183.5h1.2v.2h-1.2zM44.3 183.5h1.2v.2h-1.2zM42.3 183.5h1.2v.2h-1.2z"/>
<path d="M46.8 184h1.2v.2h-1.2zM44.8 184h1.2v.2h-1.2zM42.8 184h1.2v.2h-1.2zM41 184h1v.2h-1z"/>
<path d="M52.9 181.4h.2v1.2h-.2zM52.9 180.1h.2v.5h-.2z"/>
<path d="M52.9 181.4h.2v1.2h-.2zM52.9 180.1h.2v.5h-.2z"/>
<path d="M52.9 181.4h.2v1.2h-.2zM52.9 180.1h.2v.5h-.2z"/>
<path d="M54.9 181.4h.2v1.2h-.2zM54.9 180.1h.2v.5h-.2z"/>
<path d="M54.9 181.4h.2v1.2h-.2zM54.9 180.1h.2v.5h-.2z"/>
<path d="M54.9 181.4h.2v1.2h-.2zM54.9 180.1h.2v.5h-.2z"/>
<path d="M55 182h1.2v.2h-1.2zM57 182h1.2v.2h-1.2zM59 182h1.2v.2h-1.2zM61 182h1.2v.2h-1.2zM63 182h1.2v.2h-1.2z"/>
<path d="M55 182h1.2v.2h-1.2zM57 182h1.2v.2h-1.2zM59 182h1.2v.2h-1.2zM61 182h1.2v.2h-1.2zM63 182h1.2v.2h-1.2z"/>
<path d="M58 181.9h1.2v.2h-1.2zM60 181.9h1.2v.2h-1.2z"/>
<path d="M58 181.2h1.2v.2h-1.2zM60 181.2h1.2v.2h-1.2z"/>
<path d="M58 181.9h1.2v.2h-1.2zM60 181.9h1.2v.2h-1.2z"/>
<path d="M58 181.5h1.2v.2h-1.2zM60 181.5h1.2v.2h-1.2z"/>
<path d="M60.8 180h1.2v.2h-1.2zM58.8 180h1.2v.2h-1.2z"/>
<path d="M60.8 181.9h1.2v.2h-1.2zM58.8 181.9h1.2v.2h-1.2z"/>
<path d="M64.9 181.4h.2v1.2h-.2zM64.9 180.1h.2v.5h-.2z"/>
<path d="M64.9 181.4h.2v1.2h-.2zM64.9 180.1h.2v.5h-.2z"/>
<path d="M64.9 181.4h.2v1.2h-.2zM64.9 180.1h.2v.5h-.2z"/>
<path d="M63.8 180h1.2v.2h-1.2zM61.8 180h1.2v.2h-1.2zM59.8 180h1.2v.2h-1.2zM57.8 180h1.2v.2h-1.2zM55.8 180h1.2v.2h-1.2z"/>
<path d="M63.8 182h1.2v.2h-1.2zM61.8 182h1.2v.2h-1.2zM59.8 182h1.2v.2h-1.2zM57.8 182h1.2v.2h-1.2zM55.8 182h1.2v.2h-1.2z"/>
<path d="M66.9 181.4h.2v1.2h-.2zM66.9 180.1h.2v.5h-.2z"/>
<path d="M66.9 181.4h.2v1.2h-.2zM66.9 180.1h.2v.5h-.2z"/>
<path d="M66.9 181.4h.2v1.2h-.2zM66.9 180.1h.2v.5h-.2z"/>
<path d="M118 182.5h1.2v.2h-1.2zM120 182.5h1.2v.2h-1.2zM122 182.5h1.2v.2h-1.2zM124 182.5h.5v.2h-.5z"/>
<path d="M118 183.5h1.2v.2h-1.2zM120 183.5h1.2v.2h-1.2zM122 183.5h1.2v.2h-1.2zM124 183.5h.5v.2h-.5z"/>
<path d="M123.3 182.5h1.2v.2h-1.2zM121.3 182.5h1.2v.2h-1.2zM119.3 182.5h1.2v.2h-1.2zM118 182.5h.5v.2h-.5z"/>
<path d="M123.3 183.5h1.2v.2h-1.2zM121.3 183.5h1.2v.2h-1.2zM119.3 183.5h1.2v.2h-1.2zM118 183.5h.5v.2h-.5z"/>
<path d="M133 182.5h1.2v.2h-1.2zM135 182.5h1.2v.2h-1.2zM137 182.5h1.2v.2h-1.2zM139 182.5h1.2v.2h-1.2zM141 182.5h1.2v.2h-1.2z"/>
<path d="M133 184h1.2v.2h-1.2zM135 184h1.2v.2h-1.2zM137 184h1.2v.2h-1.2zM139 184h1.2v.2h-1.2zM141 184h1.2v.2h-1.2z"/>
<path d="M139.9 181.4h.2v1.2h-.2zM139.9 180.1h.2v.5h-.2z"/>
<path d="M141.9 181.4h.2v1.2h-.2zM141.9 180.1h.2v.5h-.2z"/>
<path d="M142 182h1.2v.2h-1.2zM144 182h1.2v.2h-1.2zM146 182h1.2v.2h-1.2zM148 182h1.2v.2h-1.2zM150 182h1.2v.2h-1.2z"/>
<path d="M141.8 182.5h1.2v.2h-1.2zM139.8 182.5h1.2v.2h-1.2zM137.8 182.5h1.2v.2h-1.2zM135.8 182.5h1.2v.2h-1.2zM133.8 182.5h1.2v.2h-1.2z"/>
<path d="M141.8 184h1.2v.2h-1.2zM139.8 184h1.2v.2h-1.2zM137.8 184h1.2v.2h-1.2zM135.8 184h1.2v.2h-1.2zM133.8 184h1.2v.2h-1.2z"/>
<path d="M145 181.2h1.2v.2h-1.2zM147 181.2h1.2v.2h-1.2z"/>
<path d="M145 181.9h1.2v.2h-1.2zM147 181.9h1.2v.2h-1.2z"/>
<path d="M145 181.5h1.2v.2h-1.2zM147 181.5h1.2v.2h-1.2z"/>
<path d="M147.8 180h1.2v.2h-1.2zM145.8 180h1.2v.2h-1.2z"/>
<path d="M147.8 181.9h1.2v.2h-1.2zM145.8 181.9h1.2v.2h-1.2z"/>
<path d="M151.9 181.4h.2v1.2h-.2zM151.9 180.1h.2v.5h-.2z"/>
<path d="M153.9 181.4h.2v1.2h-.2zM153.9 180.1h.2v.5h-.2z"/>
<path d="M158 182.5h1.2v.2h-1.2zM160 182.5h1.2v.2h-1.2zM162 182.5h1.2v.2h-1.2zM164 182.5h1.2v.2h-1.2zM166 182.5h1.2v.2h-1.2zM168 182.5h1.2v.2h-1.2zM170 182.5h1.2v.2h-1.2z"/>
<path d="M158 183.2h1.2v.2h-1.2zM160 183.2h1.2v.2h-1.2zM162 183.2h1.2v.2h-1.2zM164 183.2h1.2v.2h-1.2zM166 183.2h1.2v.2h-1.2zM168 183.2h1.2v.2h-1.2zM170 183.2h1.2v.2h-1.2z"/>
<path d="M161 184h1.2v.2h-1.2zM163 184h1.2v.2h-1.2zM165 184h1.2v.2h-1.2zM167 184h1.2v.2h-1.2z"/>
<path d="M161 183.2h1.2v.2h-1.2zM163 183.2h1.2v.2h-1.2zM165 183.2h1.2v.2h-1.2zM167 183.2h1.2v.2h-1.2z"/>
<path d="M167.8 184h1.2v.2h-1.2zM165.8 184h1.2v.2h-1.2zM163.8 184h1.2v.2h-1.2zM161.8 184h1.2v.2h-1.2z"/>
<path d="M167.8 183.2h1.2v.2h-1.2zM165.8 183.2h1.2v.2h-1.2zM163.8 183.2h1.2v.2h-1.2zM161.8 183.2h1.2v.2h-1.2z"/>
<path d="M170.8 182.5h1.2v.2h-1.2zM168.8 182.5h1.2v.2h-1.2zM166.8 182.5h1.2v.2h-1.2zM164.8 182.5h1.2v.2h-1.2zM162.8 182.5h1.2v.2h-1.2zM160.8 182.5h1.2v.2h-1.2zM158.8 182.5h1.2v.2h-1.2z"/>
<path d="M170.8 183.2h1.2v.2h-1.2zM168.8 183.2h1.2v.2h-1.2zM166.8 183.2h1.2v.2h-1.2zM164.8 183.2h1.2v.2h-1.2zM162.8 183.2h1.2v.2h-1.2zM160.8 183.2h1.2v.2h-1.2zM158.8 183.2h1.2v.2h-1.2z"/>
<path d="M174.9 181.4h.1v1.2h-.1zM174.9 180.1h.1v.5h-.1z"/>
<path d="M176.9 181.4h.1v1.2h-.1zM176.9 180.1h.1v.5h-.1z"/>
<path d="M179.5 182.5h1.2v.2h-1.2zM181.5 182.5h1.2v.2h-1.2zM183.5 182.5h1.2v.2h-1.2zM185.5 182.5h.5v.2h-.5z"/>
<path d="M179.5 183.5h1.2v.2h-1.2zM181.5 183.5h1.2v.2h-1.2zM183.5 183.5h1.2v.2h-1.2zM185.5 183.5h.5v.2h-.5z"/>
<path d="M180 181.9h1.2v.2h-1.2zM182 181.9h1.2v.2h-1.2z"/>
<path d="M184.8 182.5h1.2v.2h-1.2zM182.8 182.5h1.2v.2h-1.2zM180.8 182.5h1.2v.2h-1.2zM179.5 182.5h.5v.2h-.5z"/>
<path d="M184.8 183.5h1.2v.2h-1.2zM182.8 183.5h1.2v.2h-1.2zM180.8 183.5h1.2v.2h-1.2zM179.5 183.5h.5v.2h-.5z"/>
<path d="M186.9 181.4h.1v1.2h-.1zM186.9 180.1h.1v.5h-.1z"/>
<path d="M185.8 180h1.2v.2h-1.2zM183.8 180h1.2v.2h-1.2zM181.8 180h1.2v.2h-1.2zM179.8 180h1.2v.2h-1.2zM177.8 180h1.2v.2h-1.2z"/>
<path d="M185.8 182h1.2v.2h-1.2zM183.8 182h1.2v.2h-1.2zM181.8 182h1.2v.2h-1.2zM179.8 182h1.2v.2h-1.2zM177.8 182h1.2v.2h-1.2z"/>
<path d="M188.9 181.4h.1v1.2h-.1zM188.9 180.1h.1v.5h-.1z"/>
<path d="M192 184h1.2v.2h-1.2zM194 184h1.2v.2h-1.2zM196 184h1.2v.2h-1.2zM197.9 184h1v.2h-1z"/>
<path d="M192.5 182.5h1.2v.2h-1.2zM194.5 182.5h1.2v.2h-1.2zM196.5 182.5h1.1v.2h-1.1z"/>
<path d="M192.5 183.5h1.2v.2h-1.2zM194.5 183.5h1.2v.2h-1.2zM196.5 183.5h1.1v.2h-1.1z"/>
<path d="M197.3 182.5h1.1v.2h-1.1zM195.3 182.5h1.2v.2h-1.2zM193.3 182.5h1.2v.2h-1.2z"/>
<path d="M197.3 183.5h1.1v.2h-1.1zM195.3 183.5h1.2v.2h-1.2zM193.3 183.5h1.2v.2h-1.2z"/>
<path d="M197.7 184h1.2v.2h-1.2zM195.8 184h1.2v.2h-1.2zM193.8 184h1.2v.2h-1.2zM192 184h1v.2h-1z"/>
<circle cx="120" cy="67.7" r=".5"/>
<circle cx="47.5" cy="92.7" r=".5"/>
<circle cx="143" cy="85.1" r=".5"/>
<circle cx="169" cy="82.1" r=".5"/>
<circle cx="180" cy="131.2" r=".5"/>
</g>
<g fill="none" stroke="#000" stroke-width=".24">
<path d="M129 56.7l-9 11M28.8 67.2h11.5M30.3 67.2v29.7M120 63.6v33.3M120 70.1h45M120 65.1h18M138 63.6v21.5M146 76.1l-3 9M165 68.6v13.5M174 75.1l-5 7M28.8 96.9h11.5v9.5M54.5 81.7l-7 11"/>
<path d="M199.6 96.9v9.5M40.3 104.9h159.3M189 120.2l-9 11"/>
</g>
<text font-size="6" x="231.4" y="259.1">Bluespeaker Mini</text>
<g font-size="4">
<text x="288.9" y="46.3">RIGHT (2:1)</text>
<text x="113.1" y="61.2">FRONT</text>
<text x="114.2" y="116.2">BACK</text>
<text x="115.9" y="174.1">TOP</text>
</g>
<g font-size="3.6">
<text x="231.4" y="267.1">Control strip</text>
<text x="231.4" y="276.8">BSM-04</text>
<text x="267.4" y="276.8">0.3</text>
<text x="303.4" y="276.8">2026-10-11</text>
<text x="339.4" y="276.8">1:1</text>
<text x="375.4" y="276.8">5 / 12</text>
<text x="231.4" y="285.6">PLA, white</text>
<text x="343" y="285.6">±0.2 · mm · third angle</text>
</g>
<g font-size="3">
<text x="247.9" y="201.1">Print front face down. Profile: PLA Parts 0.25. Colour white.</text>
<text x="247.9" y="205.4">Snap beam modelled 0.31: with 0.095 expansion it prints one 0.5 line.</text>
<text x="247.9" y="209.8">Back: two pockets Ø6.5 x 1.0 for the tray screw heads.</text>
<text x="247.9" y="214.1">Snap catches: see BSM-09.</text>
</g>
<g font-size="2.8">
<text x="130" y="57.7">Pry slot 8 x 1</text>
<text x="127.4" y="64.1">18</text>
<text x="140.9" y="69.1">45</text>
<text x="147" y="77.1">Ø10.0</text>
<text x="175" y="76.1">Ø8.0</text>
<text x="55.5" y="82.7">Port Ø6.0, 0.5 x 45°</text>
<text x="29.3" y="84.8" transform="rotate(-90 29.3 84.8)">29.7</text>
<text x="116.5" y="103.9">159.4</text>
<text x="189.9" y="121.2">Snap catch (4x)</text>
</g>
<g font-size="2.4" fill="#555">
<text x="343.1" y="245.6">Bluespeaker Mini · build123d model cad/bluespeaker_mini.py</text>
<text x="231.4" y="250.1">Title</text>
<text x="231.4" y="264.1">Subject</text>
<text x="231.4" y="272.1">Drawing no.</text>
<text x="267.4" y="272.1">Revision</text>
<text x="303.4" y="272.1">Date</text>
<text x="339.4" y="272.1">Scale</text>
<text x="375.4" y="272.1">Sheet</text>
<text x="231.4" y="281.1">Material</text>
<text x="343" y="281.1">Tolerance unless shown · units</text>
</g>
</svg>
